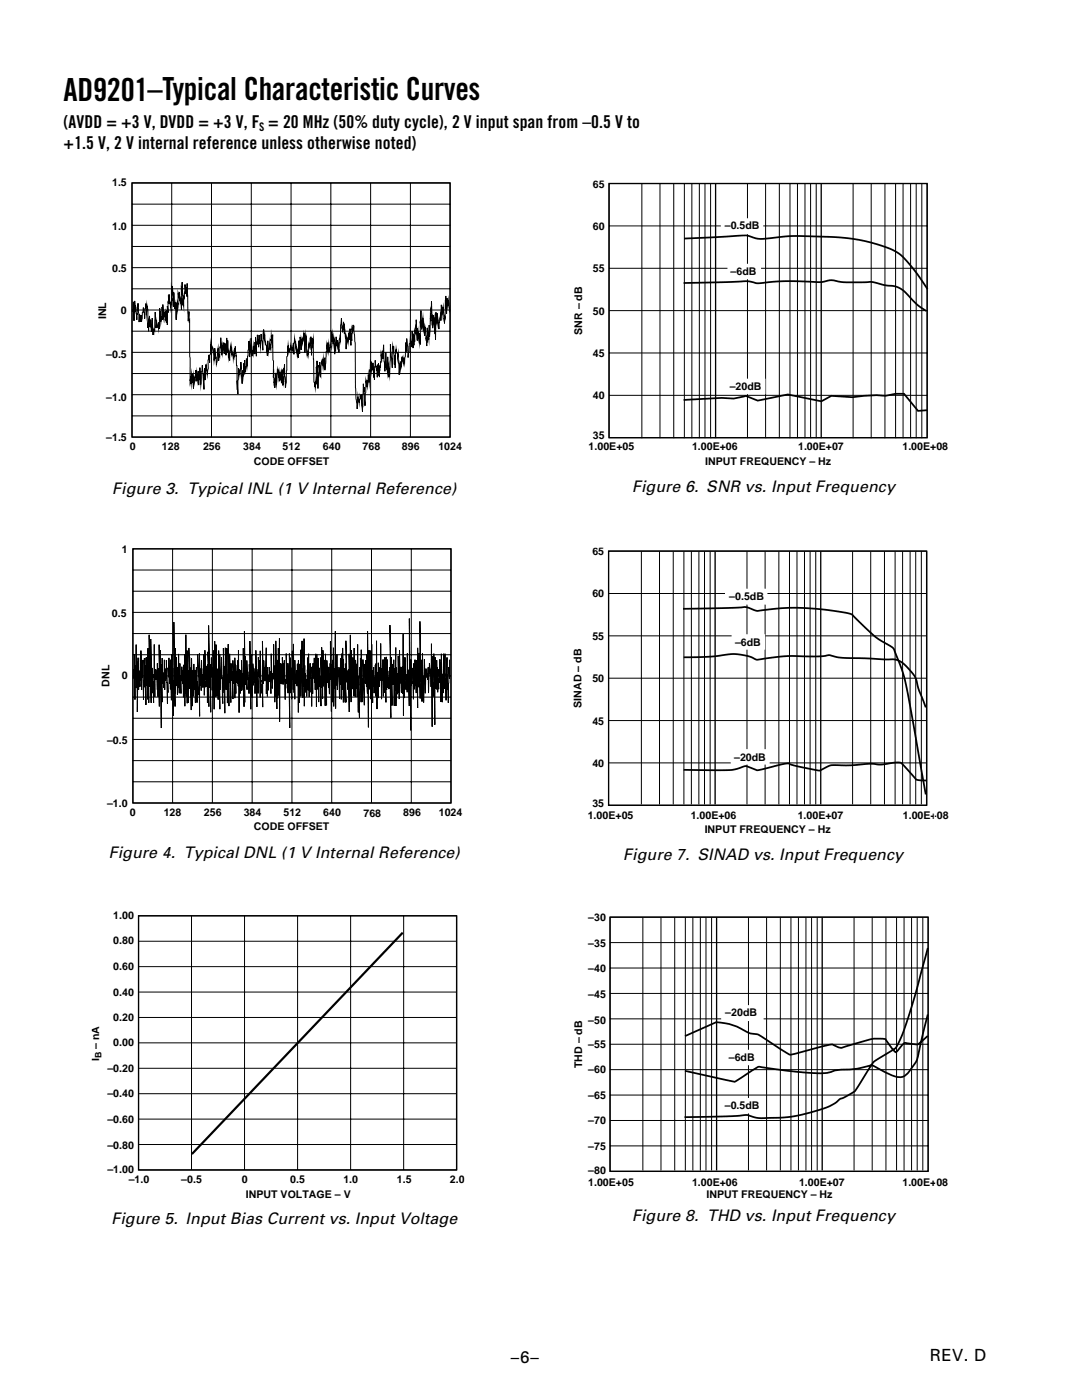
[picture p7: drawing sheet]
<svg xmlns="http://www.w3.org/2000/svg" width="216mm" height="279mm" viewBox="0 0 216 279" stroke-linecap="round" stroke-linejoin="round" font-family="sans-serif">
<path d="M26.3 36.5h63.5v50.7h-63.5zM121.5 36.6h63.5v50.8h-63.5zM142.8 36.7v50.7M163.9 36.7v50.7M26.5 109.5h63.5v50.8h-63.5zM27.7 182.8h63.4v50.7h-63.4z" fill="none" stroke="#000" stroke-width=".26"/>
<g fill="none" stroke="#000" stroke-width=".2">
<path d="M26.3 36.5h63.5v50.7h-63.5zM34.3 36.5v50.7M42.2 36.5v50.7M50.1 36.5v50.7M58.1 36.5v50.7M66 36.5v50.7M74 36.5v50.7M81.9 36.5v50.7M121.5 36.6h63.5v50.7h-63.5zM128.1 36.7v50.7M131.7 36.7v50.7M134.4 36.7v50.7"/>
<path d="M136.6 36.7v50.7M138.1 36.7v50.7M139.5 36.7v50.7M140.7 36.7v50.7M141.8 36.7v50.7M149.1 36.7l.1 50.7M152.8 36.7v50.7M155.5 36.7v50.7M157.6 36.7v50.7M159.1 36.7v50.7M160.6 36.7v50.7M161.7 36.7v50.7"/>
<path d="M162.9 36.7v50.7M170.2 36.7v50.7M173.8 36.7v50.7M176.6 36.7v50.7M178.7 36.7v50.7M180.2 36.7v50.7M181.7 36.7v50.7M182.8 36.7v50.7M183.9 36.7v50.7M26.3 40.7h63.5M26.3 45h63.5M26.3 49.2h63.5"/>
<path d="M26.3 53.4h63.5M26.3 57.6h63.5M121.5 45.1h63.5M121.5 53.5h63.5M26.3 61.9h63.5M26.3 66.1h63.5M26.3 70.3h63.5M26.3 74.5h63.5M26.3 78.8h63.5M89.7 62.1l-.3-2.2v1l-.2-1.4-.1 3.1-.1-3.5-.1 2.5v-1.7l-.2 4.6-.3-3.2-.2 1.4-.1-1.9-.1 3.2-.1-1.2-.3 1.7v1.2l-.2-1.9-.1 .5-.1-1.8-.1 1.8-.1-2-.1 5.5-.1-4.4v3.3l-.1-3.1v.7l-.1-.9-.1 .7v-1.2l-.2 2.6v-2.7v2.1l-.2-4.7-.4 7-.1-2.3v2.9l-.2-1.6-.1 .6v-1.4v2.9l-.1-.9v1.7l-.3-3.5-.1-.4-.1 1.8-.3-3.5-.3 2.2-.1-3.7-.1 2.4-.1-.2 .1 4.5-.1-1.2-.1 .8-.1-1.8v.9l-.2-1.3v.8l-.2-1.3 .1 2.4-.3-4.2 .1 1.8-.1-.4-.1 1.3-.2-.6v2.3v-1.2l-.1 1.9-.1-2.3-.1 2.9-.2-3.4v3.1l-.1-1.1v1.2l-.2-2.1-.5 4.2v-2.3l-.2-1.5-.1 2.5-.1-1.8-.3 4.2-.1-.7-.1 .7-.1-1.2-.2 .8v-.9l-.3 2.5-.1-1-.2 2.1-.2-4.2-.1 .7v-.9h-.1l-.2-.8-.1 3.8-.1-2.5-.1 1.9-.1-3.7-.1 .8-.1-.9-.1 4.4-.4-4.7-.2 6.2-.1-1.4-.1 1.8-.1-4.1-.1 3.2-.1-1-.1 .1-.1-3.2-.2 3.8-.3-5.3-.1 2.8-.1-1.6-.1 1.5-.2-.7 .1 1.5-.2-.1v1.1l-.1-.2-.1 2.2-.2-2.9-.1 2.5v-2.1l-.1 2.5-.1-1.7-.1 .2-.2-1.9-.2 3.9-.1-2.1v1.6l-.2-2.9v1.3l-.2-.3v.6l-.1-1.7-.1 .1-.1-.3-.3 4.2-.1-1.5-.2 2.3-.3-1.1-.1 4.9-.1-.6-.1 .4v-3.4l-.1 .9-.1-1.6-.2 5.5-.2-3.4-.1 .9-.1-.6-.2 1.4-.3-1.2-.1 2.4-.3-1.9-.1-11.3-.3-3.4-.1 1v-1.2l-.1 1.4-.2-.6v2.4l-.2-1.4v2.3l-.2-3.3-.1 2.1v-1.3l-.2 1.5v-.6l-.2 1-.1-.9-.1 2.3-.3-4-.1 .9-.2-2.4-.2 2.1-.2-2.8-.1 1.3-.1 3.2-.1-.6-.2 2.9-.1-1.7-.1 .6-.1-1.3-.1 1.2-.1-1.9-.1 2.9-.1-1-.1 1.6-.2-3.5-.1 1.4-.2-1.9-.1 1.5-.1-1.9v3.1l-.2-.6-.2 1.5-.1-1.5-.1 1.1-.1-1.5v1.5l-.2-1v1.2l-.1 .1-.3 3.7v-2.5l-.2 1.5-.1-1.2-.1 1.3v-1l-.1 .4-.1-.3-.3 3.2-.1-3-.1 1v-.5l-.3 4.7-.1-5.5-.1 2.6-.1-1.4v3.5v-.7l-.2 1.4-.1-1.1v.8l-.2-.8-.1-8.6-.1 1-.1-1.3-.1 3.5-.2-3.7v1.4l-.1-1.2-.1 1.6v-.3l-.1 .6-.1-.6-.1 2-.1-.5-.1 .7-.2-3.5v.3l-.1-.7-.2 3.4-.1-4v1.5l-.1-1-.3 1.7-.1-.8-.1 2-.2-2.6-.1 3.4-.1-2.6-.2 3.4-.7-3.8-.2 .9 .1 2.2-.2-2.2v1.2l-.1-.4-.1 .7-.3-1-.1 .7v-.1l-.1 .4-.1-.2-.1 .4-.1-1.3-.1 1v-.7l-.4 8.1-.2-4.6-.2 3.5v-.5l-.2 1.2-.1-3.1-.1 2.7-.1-2.1-.2 .8v-.4l-.1 1.3-.2-1.9v.5l-.2-.9-.2 3-.2-2.4-.2 3-.2-2.7-.1 .6-.1-8.5-.1 1.7-.2-1.5-.1 2.5v-.4l-.1 .4-.1-1-.1 1.2-.1-.1v.6l-.2-2.2-.1 3v-1.6l-.1 .3-.2-1.4-.1 .2-.1-1.7-.1 .9-.1-.7v-1.2l-.1 4.1-.4-3.2-.1 2.6-.3-2.5-.1 2.5-.1-1.6v1.1l-.1-2-.2 2v2.3l-.2-3.8-.2 3.3v-.9l-.2 .8-.1-1.4-.2 2-.2-3.6-.1 2.5-.1-1.1-.1 2.4-.1-3.2-.4 5-.1-1.5-.1 1.6-.2 1-.1-2.3v1.8l-.2-1.2v1.9v-.1l-.1 .8-.1-1.2-.1 2.7-.2-4.3v1.4l-.2 .1v1l-.2-.8v.5l-.1-1-.1 5.2-.2-2.7 .1 1.8-.1-.1v-4.7l-.3-3.9-.2 1.5-.2 .9-.1-1.2-.2 .5-.1-1.4v.9l-.2-1.1-.2 2.8-.1-1.6-.1 .8-.2-3.2v2.4l-.2-3-.1 3.5-.1-2.2v1.8l-.1-2-.2 2.1v-2.2l-.2 1.1-.1-.6v1.5l-.1-1-.1 1.5-.1-3.5-.3 3.8-.1-.4-.1 1.2-.1-2.5-.3 3.2-.3-3.2-.2 2.5-.1-2.3-.2-.4-.2 1.2-.2-1.7-.2 3.6-.2-1.6v.9l-.1 .2 .1 1.7-.2 1.2-.3-2-.2 3.1-.1-2.4-.1 4.2-.3-4.8-.3 3.8-.2-3.3-.1 2.5-.1-1.9v2.9l-.1-2.9-.2 1.9-.1-1.5-.2 1.7v-2.3l-.3 2.4-.1-1.2-.1 2.5-.2-2.8v1.7l-.2-1.7-.1 2-.1-1-.1 .4-.1-12.2v.2l-.1-1.9-.1 1.9-.3-7.5v2.6l-.2-1.8v1.3l-.2-1.9-.1 2.7-.2-.3v1.9l-.1-.8v.6l-.2-4.6v2l-.1-.5v4l-.1-1.8-.1 .4-.1-.8v.2l-.1-1.5v.9l-.3-.7v2.3v-.3l-.1 1.1-.1-1.2-.2 3.4v-3.2l-.1 .4v-.7l-.1 1.4-.2-3.3-.1 2.8-.2-4.1-.1 1.1-.1-.7v3.1l-.1-.2-.1 .9-.3-2.6v1.8l-.2-.2 .1 2.1-.2-1.3v3.8l-.1-3-.1 2.5-.1-2.3v1.7l-.1-.1-.1 .2v-1.6l-.1 .6-.1-.4-.1 .8-.1-2.5v3l-.2-2.5v2.2l-.1-.1-.1 .8-.2-2.7-.1 4.1-.1-1.3-.1 1.4-.3-.9v.2v-.6l-.2 1.1-.1-3.2-.1 3.7-.2-.3-.2 1.1-.1-3.3v2.1l-.1-.3-.1 .9-.1-2.4v1.1l-.1-.5-.1 .9-.1-2.3-.1 3.1-.1-1.6-.1 .9v-3.6l-.2-.8-.1 1.9-.1-2.3v.8l-.2 .3v1.9l-.3-2.2-.4 2.8-.1-1.3-.1 1.3-.1-1.4-.1 1.5-.3-3.8-.2 3.3-.3-2.8v1.2l-.1-2.1-.2 3.9-.1-3.8-.1 1.9h-.2M121.5 62h63.5M121.5 70.4h63.5"/>
<path d="M121.5 78.9h63.5M26.3 83h63.5M26.5 109.5h63.5v50.7h-63.5zM26.5 113.8h63.5M26.5 118h63.5M34.4 109.5v50.7M42.4 109.5v50.7M50.3 109.5v50.7M58.3 109.5v50.7M66.2 109.5v50.7M74.1 109.5v50.7M82.1 109.5v50.7"/>
<path d="M26.5 122.2h63.5M26.5 126.4h63.5M26.5 130.7h63.5M26.5 134.9h63.5M26.5 139.1h63.5M89.7 131.7v3.8l-.1-2.4-.1 7.2-.2-5.8v3.1l-.1-6.4-.2 8.6-.2-9.4-.1 7.1-.2-7v7.8l-.2-3.8v5.6l-.2-9.6v7.9l-.2-6.2 .1 7.9-.2-8.5-.1 4.6-.1-2.6-.1 3.9-.1-2-.1 2.7-.1-5.1v4.5l-.1-5.9 .1 4.5-.2-2.6v3.8l-.2-6.3v13.5l-.2-14.2-.2 8.6-.1-8-.1 14-.1-16.5-.1 8.6v-3.2l-.2 .5-.1-2-.2 5.9-.1-5.1-.1 2.5-.1-1.3-.1 .8-.1-1.8-.1 5-.2-6.8-.2 8.6-.2-9.8-.1 9.6-.1-8.3-.1 4.2-.2-11.9v15.4l-.1-9.1v5.9l-.1-1.8-.1 2.7-.2-7.8v12l-.1-9.6v4.7l-.2-1.9 .1 3.8-.3-6.7v5.3l-.1-3.2v3.9l-.2-5.2v7.2l-.2-6.3-.1 1.6-.2-3.3 .1 5.3-.2-4.3 .1 13.2-.3-22.4v17.5l-.2-7.2-.1 4-.1-7.3-.1 7.8-.1-3.7-.1 3.1-.1-6.4-.1 4.5-.1-4.5v8.1l-.1-7.2-.1 10.7-.1-16.3v12l-.1-5.5v4.1l-.2-4v5.1l-.2-5.1v3.3l-.2-6.7v9.8l-.2-8.6-.1 7.4v-3.9l-.1 4.2-.2-5.4-.1 7.7v-11.7l-.2 8.5-.1-4.3v7.5l-.1-9.2-.1 4.7-.1-3.9v4.2l-.2-3.8v7.9l-.4-16.1 .2 18.5-.2-10v4.2l-.2-3.5v3.6l-.2-2.3v1.8l-.1-5.4v5.7l-.2-6.2 .1 6.6-.2-5.2v7.7l-.2-9 .1 6.5-.2-3.1v3.6l-.1-6.6-.1 7.4-.2-7.3-.1 4.2-.1-1.8v5.4l-.1-11.1-.1 7.3-.1-2v2.2l-.1-2.7v3.9l-.2-4.8v7l-.1-5.1-.1 1.5-.1-1v6.8l-.1-13.6v7.9l-.1-3.4v6.6l-.1-6.3-.2 5.6-.2-5.2v3.9l-.1-3.2v6.5l-.2-11.7-.2 10.9-.1-9.7-.2 6.5-.1-6.5-.1 15.4-.2-19.2 .1 9.9-.2-5.3 .1 7.8-.2-4.5v3.2l-.1-5.4-.1 4.7-.1-3.9-.1 2.4-.1-.5 .1 6.3-.3-9.1v5.6l-.1-1.9v4.8l-.2-10.4-.1 10.4-.1-8.8v4.4l-.1-2.6-.1 3.7v6.4l-.2-8.3v7.3l-.1-13.6-.1 10.5-.1-6.6v4.9l-.3-5.7 .1 7.4-.2-4v3.9l-.1-9.7-.1 9.6-.2-7.7-.1 6.3-.2-7.7v10.3l-.2-13.4-.1 12.2-.1-8.4v11.6l-.2-8.5 .1 4.5-.2-2.8v2.3l-.1-3.8-.1 2.3-.2-8.2 .1 8.3-.2-3.7 .2 7.7-.3-5 .1 5-.2-6.8-.1 4.1-.1-6v8.7l-.1-10.9v5.9l-.1 2.4-.2-7.1v9.1l-.1-7.5-.1 4.6v-5.3v3.8l-.1-2v2.1l-.1-.2 .1 4.4-.4-6.4-.1 4.6-.1-7.1v6.1l-.2-3.5v8.2l-.1-15.4-.1 11.4v-4l-.2 7.6-.1-11.7-.1 7.6v-5.2l-.1 8.4-.1-7.6-.1 9.5-.2-14v7.6v-3.2v2.9l-.2-.9v4.1l-.1-5.4-.1 4.1-.3-5.4v9l-.3-10.3v10.4l-.2-9.2v4.4l-.3-6.3v9.7l-.2-10.3v8l-.2-6 .1 9.7-.2-5.9-.1 2-.1-3.7-.1 6.8-.1-8.8-.1 6.3-.2-7.1-.1 10.5-.1-10.5-.1 7.2-.2-6.4-.1 4.1-.1-3-.1 6-.2-5.3v7.9l-.1-5.8v3l-.2-5.8-.1 2.8-.1-1.1v5l-.1-8.6-.1 7.2-.1-6.5v4.3l-.1-1.8-.1 5.3-.1-3.5v1.1l-.2-2.2v3.8l-.1-5.4-.1 8.1v-13.5l-.1 9.6-.1-3.6-.1 5.8-.1-11.3-.3 11.1v-9.3v7.2l-.2-4.1v4.7l-.1-5v7.7l-.2-8.4v10.4v-9.8l-.1 1.4-.1-1.2v4.3l-.1-3.1-.1 2.4-.1-1.6-.1 1.8-.1-4.7v7.9l-.1-7v5.7l-.2-9.8v9.1l-.2-7.7-.1 9.7-.1-6.4-.1 2-.1-4v7.1l-.2-7.9 .1 14.9-.2-12.1v3.1l-.2-3.9 .1 5.9-.2-5.1v3.3l-.2-6.1v5l-.1 2-.1-1.8v4l-.2-7.8-.1 4.8-.3-5.4v5.4l-.2-4.2v4l-.1-2.8v2.8l-.1-4-.1 11.7v-16.8l-.2 11.5-.1-9.4v7.8l-.1-5.5v7.6l-.1-6.5v8.7l-.3-13.6v11.1l-.1-6.2-.1 7.3-.2-11.5-.1 7v-1.2l-.2 3-.2-6.9v7.9l-.4-5.3v3l-.2-1.4v3.1l-.1-4.7v5.9l-.2-5.1-.1 4.6v-9.2l-.1 6.5-.1-2.7v2.8l-.3-4.1v4.7l-.2-8.6v13.2l-.1-4.6-.1 1.9-.3-8.5v9.3l-.1-6.6v2.7l-.1-3.5v3.2l-.2-3.9v7.3l-.3-4.9 .1 7.6-.2-11.3v7.6l-.1-4.3-.1 5.3v-3l-.1 .8-.1-2.8-.1 2.2-.1-3.2v4.4l-.2-3.5v5.8l-.1-8.6-.1 7.8-.1-6.4 .1 9.7-.2-13.7v10.5l-.2-5.8v5.8l-.1-3v.5l-.1-1.9-.1 1.6-.2-3.8 .1 5.9-.2-4.5-.1 3.4v-5.7l-.1 5.5-.1-10.5v14.3l-.1-8v8.9l-.2-11.7v8.4l-.3-6.1v6.2l-.2-4.2v4.7l-.2-4.9-.1 8.7-.1-12.4-.1 7.1v-5.1l-.1 4.6-.1-2.5-.1 2.3-.2-3.5 .1 5.7-.2-7.1v8l-.1-6.9v4.7l-.1-3.4-.1 2.7-.1-4.6v7.7l-.2-5.6-.1 1.9-.1-3.4v7.8l-.3-9.7v5.7l-.1-5.5v10.2l-.2-12.3-.1 11.7-.2-10.9-.1 8.3-.1-8.4-.1 13-.3-13-.1 11.1-.3-9.2-.1 4.3-.1-1.6v3.8l-.2-7.2 .1 11-.3-11.7-.1 9.8-.1-5.1-.1 4.4v-4.8l-.1 1.9-.1-7.4v10.5l-.3-11.1-.1 13.6-.1-11.8v9.3l-.1-5.9 .1 4.5-.2-3.9-.1 4-.1-6.6-.1 4-.1-2.6 .1 9.6-.5-17.4 .1 12.3-.2-7 .2 10.9-.2-8.4-.1 7.6-.1-7.3v4.2l-.1-2.4-.1 1-.2-5.9 .1 7.4-.2-1.4v3l-.1-8.2v5.1l-.1-2.3-.1 3.8-.3-5.5-.1 6.1-.1-4.3v3.4l-.2-6.5v12.6l-.1-10.1-.1 2.2-.2-4.5 .1 8.1-.1-2.7-.1 4.2-.1-7-.1 4.2-.1-3.7v6.5l-.3-7.7-.1 4.9-.1-3.3v4.9l-.1-5.2v7.1l-.2-9.5v10.3l-.2-8.4v5.9l-.3-9.9 .1 8.2-.2-3.6v6.3l-.2-10.4v10.6l-.1-7.5-.1 6.1-.1-12.3-.1 11.7-.1-6.9v9.4l-.1-10.3v4l-.2-1.9v6.5l-.1-5.5-.1 2.8-.1-3.4-.2 5.3-.2-6-.1 6-.2-7.9v6.7l-.1-4-.1 5.5-.2-7.5-.1 5.7-.1-7.5v9.1l-.1-5.9v8.4l-.2-16.8-.1 18.7-.3-12.3v7.8l-.1-6.7v8l-.2-8v5.9l-.1-3.7-.1 2.5-.1-5.1v3.8l-.2-1.9-.1 7.2-.2-8.7v3.8l-.1-2.1-.1 2.4-.1-1.2v3.1l-.1-6-.1 5.5-.2-3v2.2l-.2-5.1v8.8l-.2-7.5 .1 12.7-.2-15.5v7.7l-.3-8.8 .1 12.3-.2-7.6-.1 5.7-.1-6.7v5.3l-.1-3.2-.1 1.1-.1-2v2.1l-.2-2.1v5.5l-.1-10.5-.1 11.7-.4-7v5.1l-.2-10.9 .1 12.8-.3-9.7v6.4l-.1-10.3v10.3l-.1-3.5v6.8l-.2-10.9v10.2l-.2-8.4v5.6l-.2-5.6v9.5l-.1-8-.1 4.5-.1-5.8-.2 8.2-.1-7.9-.1 3.5-.1-1.9v4.4l-.2-7.9v6l-.1-4.5-.1 5.8-.1-3.2-.1 3.7-.2-6.4-.1 10.9-.1-10-.1 5.2v-8.7l-.3 11-.1-9v4.4l-.1-1.4-.1 1.8-.1-.2M26.5 143.3h63.5M26.5 147.6h63.5M26.5 151.8h63.5M26.5 156h63.5M27.6 182.8h63.5v50.7h-63.5zM27.6 187.8h63.5"/>
<path d="M27.6 192.9h63.5M27.6 198h63.5M38.2 182.8v50.7M48.8 182.8v50.7M59.4 182.8v50.7M70 182.8v50.7M80.5 182.8v50.7M27.6 203.1h63.5M27.6 208.1h63.5M27.6 213.2h63.5M27.6 218.3h63.5M27.6 223.3h63.5"/>
<path d="M27.6 228.4h63.5"/>
</g>
<path d="M19.5 108.6h72.9v57.4h-72.9zM18.2 239.2v-57.7h74.6v57.7" fill="none" stroke="#fff" stroke-width=".2"/>
<path d="M80.4 186.1l-42.1 44.2" fill="none" stroke="#000" stroke-width=".44"/>
<path d="M136.4 56.5l9.1-.2a14.1 14.1 0 0 1 5.5 .2 78 78 0 0 1 13.1-.2 5 5 0 0 1 3.7 0h3.7a10.2 10.2 0 0 1 5.3 .7 5.3 5.3 0 0 1 4.8 2.3 11 11 0 0 0 3.3 2.8M136.5 47.6l11.2-.6a4.7 4.7 0 0 1 3.1 .5 28.5 28.5 0 0 0 6.6-.4 101.8 101.8 0 0 1 14 .8l3.4 .8a11 11 0 0 1 5.9 3.2l2.3 2.8 2.1 3M136.4 79.8l7.6-.4 2.4 .1 2.4-.5 2.4 1 6-1.3 6.7 1.4 2-1.1 4.2 .3 4.8-.4 1.8 .1 2-.4h1.7l2.8 3.4 1.8-.1" fill="none" stroke="#000" stroke-width=".35"/>
<path d="M145.3 52.8h6.4v2.8h-6.4z" fill-rule="evenodd" fill="#fff"/>
<path d="M145.3 52.8h6.4v2.8h-6.4z" fill="none" stroke="#fff" stroke-width=".35"/>
<path d="M145.2 75.8h7.4v2.7h-7.4z" fill-rule="evenodd" fill="#fff"/>
<path d="M145.2 75.8h7.4v2.7h-7.4z" fill="none" stroke="#fff" stroke-width=".35"/>
<path d="M144 43.7h8.1v2.9h-8.1z" fill-rule="evenodd" fill="#fff"/>
<path d="M144 43.7h8.1v2.9h-8.1z" fill="none" stroke="#fff" stroke-width=".35"/>
<path d="M114.3 35.9h75.3v57.1h-75.3z" fill="none" stroke="#fff" stroke-width=".2"/>
<g fill="none" stroke="#000" stroke-width=".2">
<path d="M121.4 110h63.5v50.7h-63.5zM121.4 118.4h63.5M128 110v50.5M131.6 110v50.5M134.3 110v50.5M136.5 110v50.5M138 110v50.5M139.5 110v50.5M140.6 110v50.5M141.7 110v50.5M149.1 110v50.5M152.7 110v50.5"/>
<path d="M155.4 110v50.5M157.5 110v50.5M159 110v50.5M160.5 110v50.5M161.6 110v50.5M162.8 110v50.5M170.1 110v50.5M173.7 110v50.5M176.5 110v50.5M178.6 110v50.5M180.1 110v50.5M181.6 110v50.5"/>
<path d="M182.7 110v50.5M183.8 110v50.5M121.4 126.9h63.5M121.4 135.3h63.5M121.4 143.8h63.5M121.4 152.3h63.5"/>
</g>
<path d="M121.4 110h63.5v50.7h-63.5zM142.7 110v50.5M163.8 110v50.5" fill="none" stroke="#000" stroke-width=".26"/>
<path d="M136.3 121.5l11-.2a4.4 4.4 0 0 1 3.5 .6h.3a50.3 50.3 0 0 1 18.7 .7l.6 .5a27.1 27.1 0 0 0 7.8 6.2l.3 .7a42.3 42.3 0 0 1 3.3 12.1l2.9 16.5M136.4 131.2h1.3a54.5 54.5 0 0 0 8.7-.7 10.2 10.2 0 0 1 4.7 1.2l.3-.1a47 47 0 0 1 11.4-.6l1.7-.1a2.62 2.62 0 0 1 2.3 .2l1.7 .2 8.5 .3a4.1 4.1 0 0 1 4.2 1.8 5.8 5.8 0 0 1 2 4l1.5 3.8M136.4 153.6l1.1 .1a64.6 64.6 0 0 0 9.2-.2l.8-.2a2.05 2.05 0 0 1 2.5 0 2.51 2.51 0 0 0 2.6 .1l1.6-.4a6 6 0 0 1 3.4-.5l.4 .1a27.3 27.3 0 0 0 5.7 1.1 5.1 5.1 0 0 1 4.2-1l6.5-.2a11.8 11.8 0 0 0 4.4-.3 1.41 1.41 0 0 1 1.6 .7l1.9 2.1a1.45 1.45 0 0 0 1.7 .8h.8" fill="none" stroke="#000" stroke-width=".35"/>
<path d="M146.2 126.8h6.3v2.7h-6.3z" fill-rule="evenodd" fill="#fff"/>
<path d="M146.2 126.8h6.3v2.7h-6.3z" fill="none" stroke="#fff" stroke-width=".35"/>
<path d="M146 149.7h7.4v2.7h-7.4z" fill-rule="evenodd" fill="#fff"/>
<path d="M146 149.7h7.4v2.7h-7.4z" fill="none" stroke="#fff" stroke-width=".35"/>
<path d="M144.8 117.7h8.2v2.8h-8.2z" fill-rule="evenodd" fill="#fff"/>
<path d="M144.8 117.7h8.2v2.8h-8.2z" fill="none" stroke="#fff" stroke-width=".35"/>
<path d="M114.1 109.2h72.3v57.2h-72.3z" fill="none" stroke="#fff" stroke-width=".2"/>
<g fill="none" stroke="#000" stroke-width=".2">
<path d="M121.7 183h63.5v50.8h-63.5zM121.7 188.1h63.5M121.7 193.2h63.5M121.7 198.3h63.5M128.3 183.1v50.5M131.9 183.1v50.5M134.6 183.1v50.5M136.8 183.1v50.5M138.2 183.1v50.5M139.7 183.1v50.5M140.9 183.1v50.5M142 183.1v50.5"/>
<path d="M149.3 183.1v50.5M153 183.1v50.5M155.7 183.1v50.5M157.8 183.1v50.5M159.3 183.1v50.5M160.8 183.1v50.5M161.9 183.1v50.5M163.1 183.1v50.5M170.4 183.1v50.5M174 183.1v50.5M176.8 183.1v50.5M178.9 183.1v50.5"/>
<path d="M180.4 183.1v50.5M181.9 183.1v50.5M183 183.1v50.5M184.1 183.1v50.5M121.7 203.3h63.5M121.7 208.4h63.5M121.7 213.5h63.5M121.7 218.5h63.5M121.7 223.6h63.5M121.7 228.7h63.5"/>
</g>
<path d="M121.7 183h63.5v50.8h-63.5zM143 183.1v50.5M164.1 183.1v50.5" fill="none" stroke="#000" stroke-width=".26"/>
<path d="M185.1 189.2l-.2 .9a139.2 139.2 0 0 1-5.4 17.7l-.6 1.1a18.8 18.8 0 0 1-4.1 2.7 3.4 3.4 0 0 0-1.4 1.6l-1.8 2.9a6 6 0 0 1-3.6 3.1l-.2 .1a9.7 9.7 0 0 1-4.4 2.2 30.3 30.3 0 0 1-13 1.5l-1.4-.5-3.3 .3-9.1 .2M185.1 206.7l-1.6 1.4a1.52 1.52 0 0 1-1.6 .2l-1.4-.1-1.7 1.8-.7-.6-1.4-2-1.1-.1a7.1 7.1 0 0 0-3.5 .6l-3.2 .9a2.26 2.26 0 0 1-2.6-.3l-.3-.1-1.4 .3-6.4 1.7a1.18 1.18 0 0 1-1.5-.4l-3.9-2.6a4.5 4.5 0 0 0-3.2-1.2 13 13 0 0 0-6.7-2.2l-6.2 2.8M185.1 202.5l-1.5 6.3a8.1 8.1 0 0 1-3.4 6.1 5.3 5.3 0 0 1-3.8-1 6.3 6.3 0 0 0-2.6-1.3l-1.2 .3a17.2 17.2 0 0 1-5.2 .6l-.5 .1a12.6 12.6 0 0 1-6.6 .4l-8.8-1.1-1.8 1a12 12 0 0 1-3.2 2l-9.8-2.2" fill="none" stroke="#000" stroke-width=".35"/>
<path d="M145 209.7h6.3v2.7h-6.3z" fill-rule="evenodd" fill="#fff"/>
<path d="M145 209.7h6.3v2.7h-6.3z" fill="none" stroke="#fff" stroke-width=".35"/>
<path d="M144.2 219.3h7.4v2.7h-7.4z" fill-rule="evenodd" fill="#fff"/>
<path d="M144.2 219.3h7.4v2.7h-7.4z" fill="none" stroke="#fff" stroke-width=".35"/>
<path d="M144.1 200.8h8.1v2.8h-8.1z" fill-rule="evenodd" fill="#fff"/>
<path d="M144.1 200.8h8.1v2.8h-8.1z" fill="none" stroke="#fff" stroke-width=".35"/>
<path d="M114.2 182h72.5v57.4h-72.5z" fill="none" stroke="#fff" stroke-width=".2"/>
<text font-size="6.3" x="12.7" y="20.1">AD9201–Typical Characteristic Curves</text>
<g font-size="3.5">
<text x="12.7" y="25.6">(AVDD = +3 V, DVDD = +3 V, F = 20 MHz (50% duty cycle), 2 V input span from –0.5 V to</text>
<text x="12.7" y="29.8">+1.5 V, 2 V internal reference unless otherwise noted)</text>
</g>
<g font-size="3.4">
<text x="102" y="272">–6–</text>
<text x="185.6" y="271.6">REV. D</text>
</g>
<g font-size="3.2">
<text x="22.4" y="98.6">Figure 3. Typical INL (1 V Internal Reference)</text>
<text x="126.1" y="98.2">Figure 6. SNR vs. Input Frequency</text>
<text x="21.7" y="171.3">Figure 4. Typical DNL (1 V Internal Reference)</text>
<text x="124.4" y="171.6">Figure 7. SINAD vs. Input Frequency</text>
<text x="22.2" y="244.3">Figure 5. Input Bias Current vs. Input Voltage</text>
<text x="126.1" y="243.6">Figure 8. THD vs. Input Frequency</text>
</g>
<text font-size="2.4" x="51.7" y="26.1">S</text>
<g font-size="2.1">
<text x="22.4" y="37.1">1.5</text>
<text x="118.3" y="37.6">65</text>
<text x="22.4" y="45.9">1.0</text>
<text x="118.3" y="45.9">60</text>
<text x="144.6" y="45.8">–0.5dB</text>
<text x="22.4" y="54.4">0.5</text>
<text x="118.3" y="54.3">55</text>
<text x="145.8" y="54.9">–6dB</text>
<text x="21.2" y="63.8" transform="rotate(-90 21.2 63.8)">INL</text>
<text x="24.1" y="62.7">0</text>
<text x="118.3" y="62.8">50</text>
<text x="21.2" y="71.4">–0.5</text>
<text x="116.2" y="66.8" transform="rotate(-90 116.2 66.8)">SNR – dB</text>
<text x="118.3" y="71.3">45</text>
<text x="145.6" y="77.8">–20dB</text>
<text x="21.2" y="80">–1.0</text>
<text x="118.3" y="79.7">40</text>
<text x="21.2" y="88.1">–1.5</text>
<text x="25.9" y="89.9">0</text>
<text x="32.3" y="89.9">128</text>
<text x="40.5" y="89.9">256</text>
<text x="48.5" y="89.9">384</text>
<text x="56.4" y="89.9">512</text>
<text x="64.4" y="89.9">640</text>
<text x="72.4" y="89.9">768</text>
<text x="80.2" y="89.9">896</text>
<text x="87.5" y="89.9">1024</text>
<text x="117.5" y="89.9">1.00E+05</text>
<text x="118.3" y="87.7">35</text>
<text x="138.1" y="89.9">1.00E+06</text>
<text x="159.3" y="89.9">1.00E+07</text>
<text x="180.1" y="89.9">1.00E+08</text>
<text x="50.7" y="92.8">CODE OFFSET</text>
<text x="140.7" y="92.8">INPUT FREQUENCY – Hz</text>
<text x="24.3" y="110.3">1</text>
<text x="118.2" y="110.9">65</text>
<text x="118.2" y="119.2">60</text>
<text x="145.5" y="119.8">–0.5dB</text>
<text x="22.3" y="123.2">0.5</text>
<text x="118.2" y="127.7">55</text>
<text x="146.7" y="128.9">–6dB</text>
<text x="21.9" y="137.1" transform="rotate(-90 21.9 137.1)">DNL</text>
<text x="24.3" y="135.6">0</text>
<text x="118.2" y="136.1">50</text>
<text x="116.1" y="141.2" transform="rotate(-90 116.1 141.2)">SINAD – dB</text>
<text x="21.4" y="148.5">–0.5</text>
<text x="118.2" y="144.6">45</text>
<text x="118.2" y="153.1">40</text>
<text x="146.5" y="151.8">–20dB</text>
<text x="21.4" y="161.1">–1.0</text>
<text x="118.2" y="161.1">35</text>
<text x="25.9" y="162.8">0</text>
<text x="32.7" y="162.8">128</text>
<text x="40.7" y="162.8">256</text>
<text x="48.6" y="162.8">384</text>
<text x="50.7" y="165.6">CODE OFFSET</text>
<text x="56.6" y="162.8">512</text>
<text x="64.5" y="162.8">640</text>
<text x="72.5" y="163">768</text>
<text x="80.5" y="162.8">896</text>
<text x="87.6" y="162.8">1024</text>
<text x="117.3" y="163.5">1.00E+05</text>
<text x="137.8" y="163.5">1.00E+06</text>
<text x="140.6" y="166.2">INPUT FREQUENCY – Hz</text>
<text x="159.2" y="163.5">1.00E+07</text>
<text x="180.2" y="163.5">1.00E+08</text>
<text x="22.6" y="183.4">1.00</text>
<text x="117.4" y="183.8">–30</text>
<text x="22.6" y="188.5">0.80</text>
<text x="117.4" y="188.9">–35</text>
<text x="22.6" y="193.6">0.60</text>
<text x="117.4" y="193.9">–40</text>
<text x="22.6" y="203.7">0.20</text>
<text x="22.6" y="198.7">0.40</text>
<text x="117.4" y="199.2">–45</text>
<text x="144.7" y="202.8">–20dB</text>
<text x="19.8" y="209.3" transform="rotate(-90 19.8 209.3)">– nA</text>
<text x="22.6" y="208.8">0.00</text>
<text x="117.4" y="204.3">–50</text>
<text x="117.4" y="209.1">–55</text>
<text x="19.8" y="211.8" transform="rotate(-90 19.8 211.8)">I</text>
<text x="21.4" y="214">–0.20</text>
<text x="116.2" y="213.2" transform="rotate(-90 116.2 213.2)">THD – dB</text>
<text x="117.4" y="214.1">–60</text>
<text x="145.4" y="211.8">–6dB</text>
<text x="21.4" y="219">–0.40</text>
<text x="117.4" y="219.3">–65</text>
<text x="144.6" y="221.4">–0.5dB</text>
<text x="21.4" y="224.1">–0.60</text>
<text x="117.4" y="224.4">–70</text>
<text x="21.4" y="229.2">–0.80</text>
<text x="117.4" y="229.6">–75</text>
<text x="21.4" y="234.2">–1.00</text>
<text x="25.7" y="236.1">–1.0</text>
<text x="36.2" y="236.1">–0.5</text>
<text x="48.3" y="236.1">0</text>
<text x="49.1" y="239">INPUT VOLTAGE – V</text>
<text x="57.9" y="236.1">0.5</text>
<text x="68.5" y="236.1">1.0</text>
<text x="79.2" y="236.1">1.5</text>
<text x="89.8" y="236.1">2.0</text>
<text x="117.4" y="236.6">1.00E+05</text>
<text x="117.4" y="234.3">–80</text>
<text x="138.1" y="236.6">1.00E+06</text>
<text x="141" y="239.2">INPUT FREQUENCY – Hz</text>
<text x="159.4" y="236.6">1.00E+07</text>
<text x="180.1" y="236.6">1.00E+08</text>
</g>
<text font-size="1.8" x="20.3" y="211.2" transform="rotate(-90 20.3 211.2)">B</text>
</svg>
